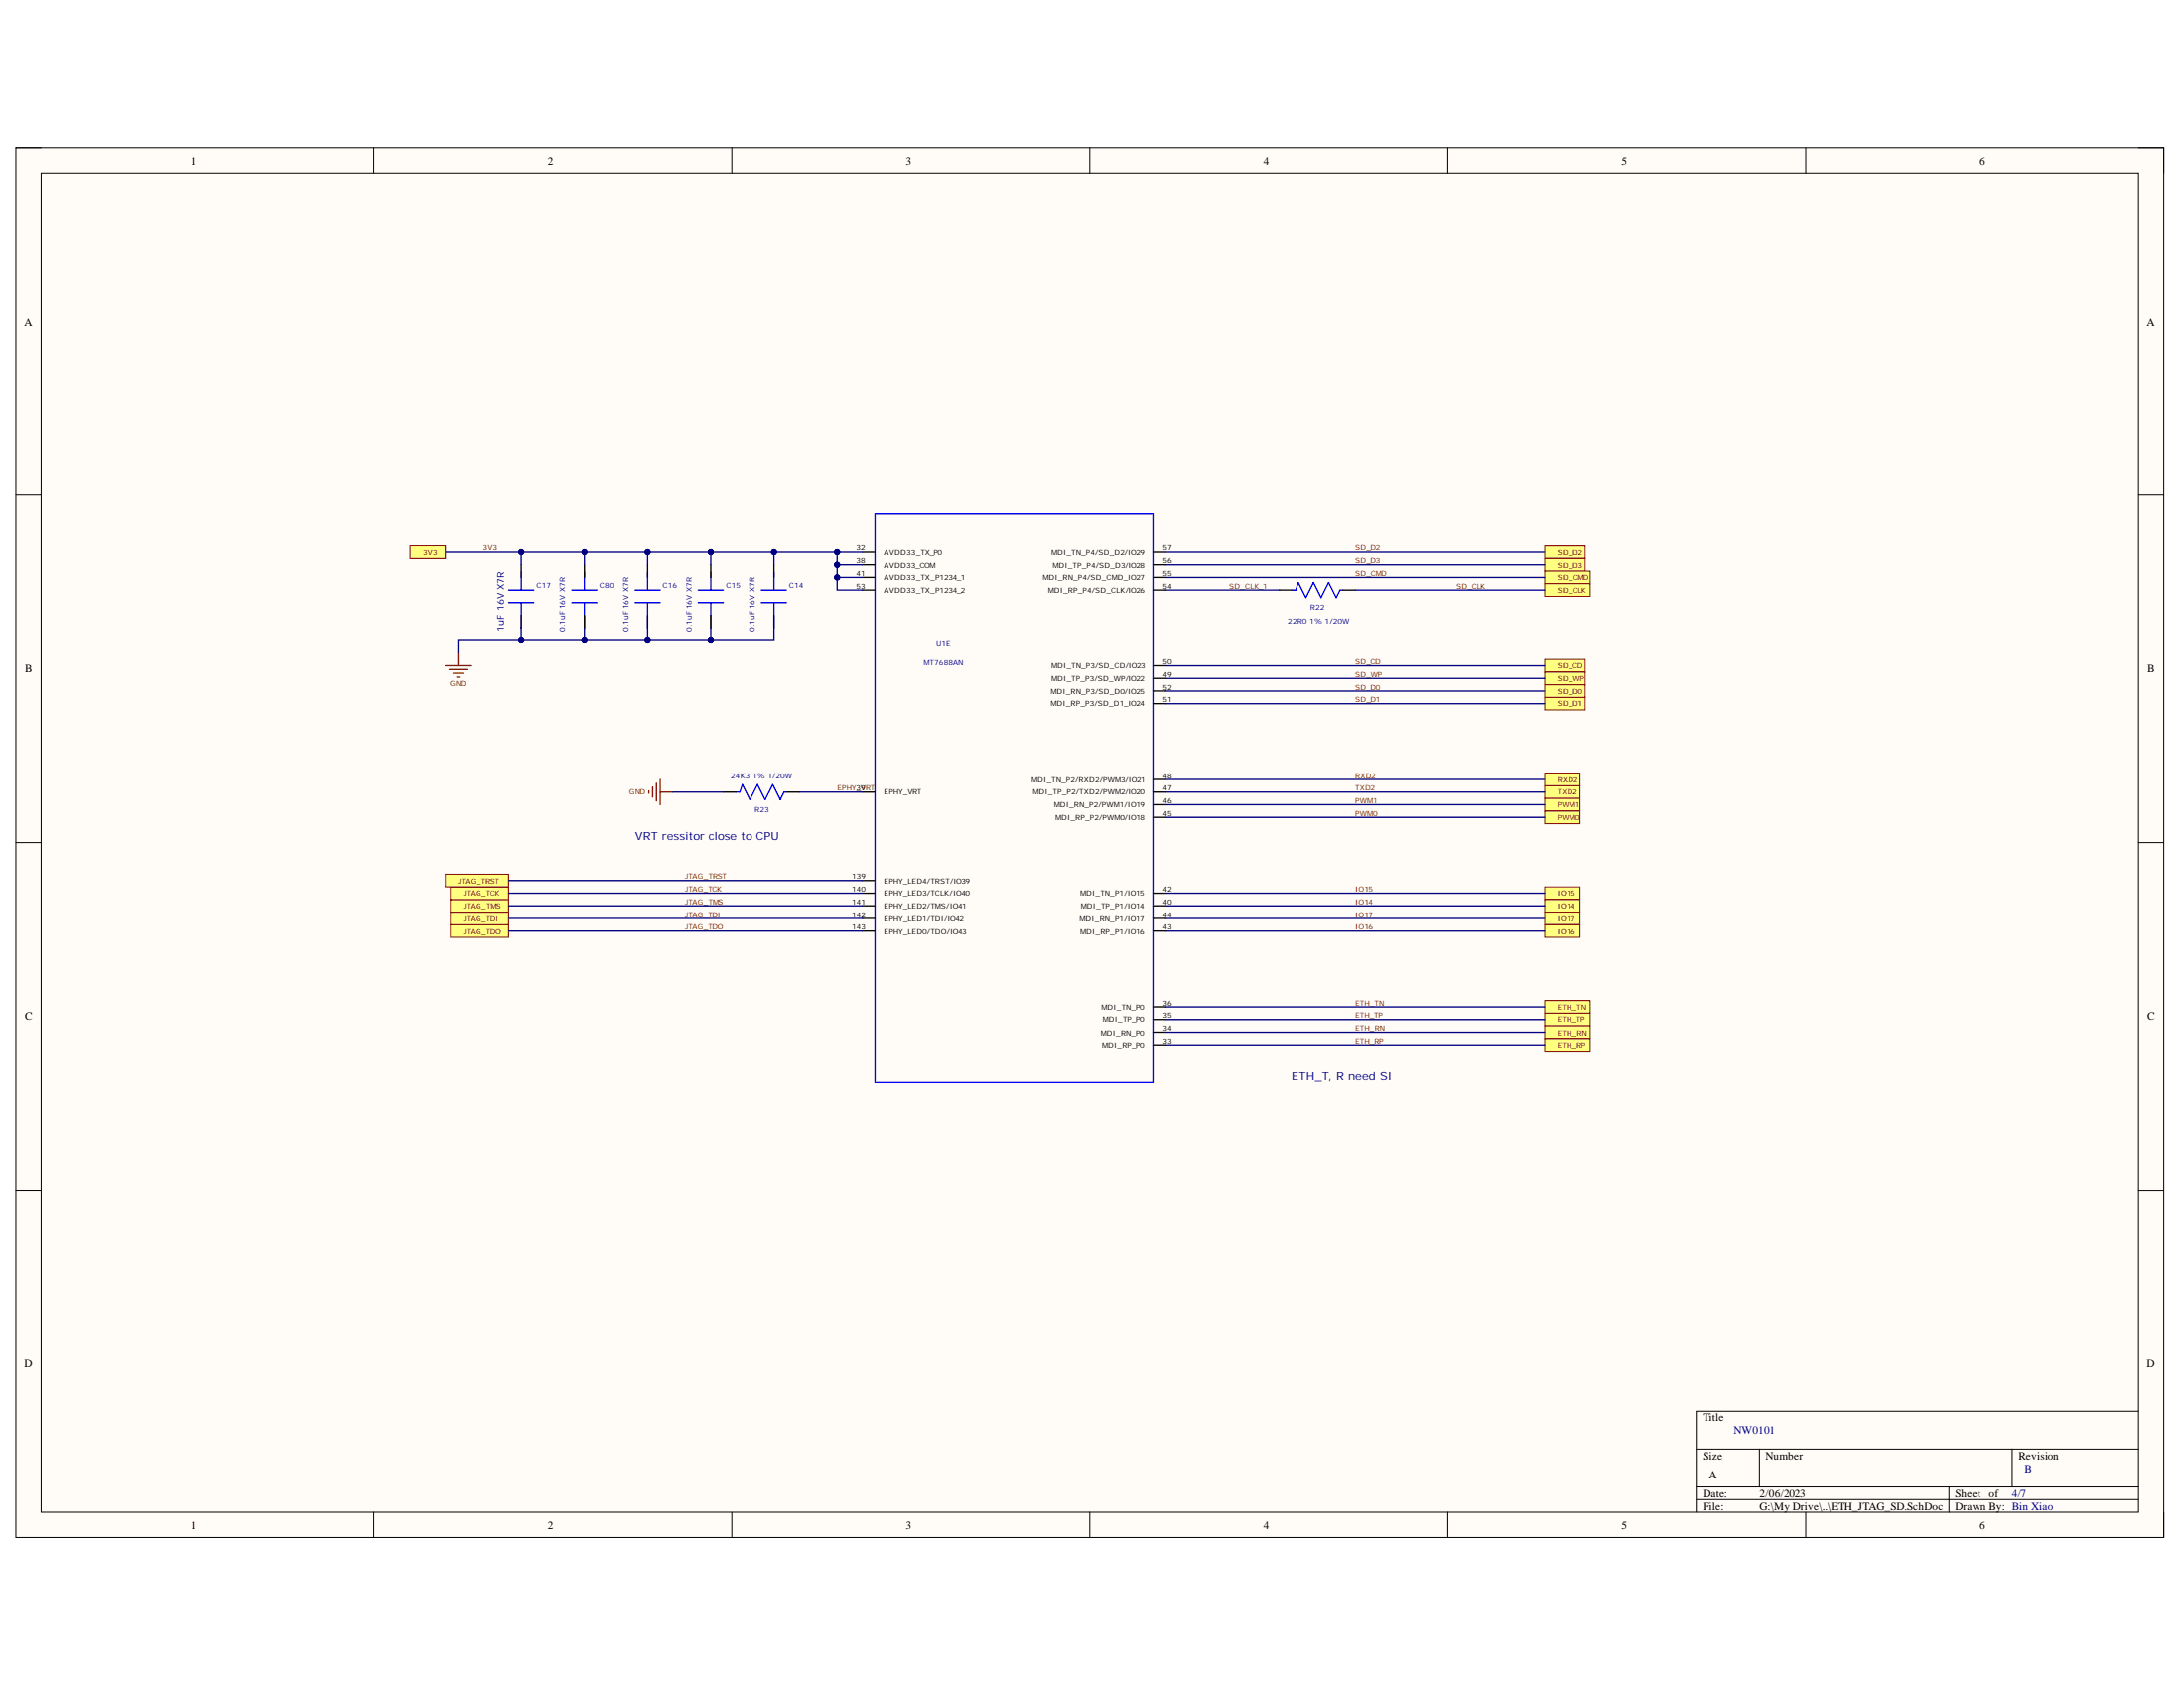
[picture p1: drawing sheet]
<svg xmlns="http://www.w3.org/2000/svg" width="279mm" height="216mm" viewBox="0 0 279 216" stroke-linecap="round" stroke-linejoin="round" font-family="sans-serif">
<path d="M2 18.9h274.8v177.8h-274.8z" fill-rule="evenodd" fill="#fffcf8"/>
<path d="M2 18.9h274.8v177.8h-274.8z" fill="none" stroke="#000" stroke-width=".13"/>
<path d="M5.3 22.1h268.3v171.3h-268.3z" fill-rule="evenodd" fill="#fffcf8"/>
<g fill="none" stroke="#000" stroke-width=".13">
<path d="M2 18.9h3.3M47.8 18.9v3.2M93.6 18.9v3.2M139.4 18.9v3.2M185.2 18.9v3.2M231 18.9v3.2M273.6 18.9h3.2v3.2M5.3 22.1h268.3v171.3h-268.3zM2 63.3h3.3M273.6 63.3h3.2M2 107.8h3.3M273.6 107.8h3.2"/>
<path d="M2 152.2h3.3M273.6 152.2h3.2M47.8 193.4v3.3M93.6 193.4v3.3M139.4 193.4v3.3M185.2 193.4v3.3M217 185.3h56.6M217 190.2h56.6M217 191.8h56.6M225.1 185.3v4.9M231 193.4v3.3M249.3 190.2v3.2"/>
<path d="M257.4 185.3v4.9M273.6 180.5h-56.6v12.9M276.8 193.4v3.3"/>
</g>
<g fill="none" stroke="#00f" stroke-width=".17">
<path d="M65.1 75.5h3.2M65.1 77.1h3.2M66.7 73.1v2.4M66.7 77.1v3.2M81.2 75.5h3.3M81.2 77.1h3.3M82.9 73.1v2.4M82.9 77.1v3.2M89.3 75.5h3.2M89.3 77.1h3.2M90.9 73.1v2.4M90.9 77.1v3.2"/>
<path d="M97.4 75.5h3.2M97.4 77.1h3.2M99 73.1v2.4M99 77.1v3.2M111.9 65.8h35.6v72.7h-35.6zM165.3 75.5h.5l.3-1 1 1.9 .9-1.9 1 1.9 1-1.9 .9 1.9 .5-.9h.4M94.2 101.3h.4l.4-1 .9 2 1-2 1 2 1-2 .9 2 .5-1h.3"/>
</g>
<g fill="none" stroke="#000" stroke-width=".17">
<path d="M66.7 72.2v1.6M66.7 78.7v1.6M82.9 72.2v1.6M82.9 78.7v1.6M90.9 72.2v1.6M90.9 78.7v1.6M99 72.2v1.6M99 78.7v1.6M110.3 70.6h1.6M110.3 72.2h1.6M110.3 73.8h1.6M110.3 75.5h1.6"/>
<path d="M147.5 70.6h1.6M147.5 72.2h1.6M147.5 73.8h1.6M147.5 75.5h1.6M163.7 75.5h1.6M171.8 75.5h1.6M147.5 99.7h1.6M147.5 86.8h1.6M147.5 85.2h1.6M147.5 90h1.6M147.5 88.4h1.6M92.5 101.3h1.7"/>
<path d="M100.6 101.3h1.6M110.3 101.3h1.6M110.3 115.9h1.6M110.3 114.2h1.6M110.3 119.1h1.6M110.3 117.5h1.6M110.3 112.6h1.6M147.5 101.3h1.6M147.5 115.9h1.6M147.5 114.2h1.6M147.5 119.1h1.6M147.5 117.5h1.6"/>
<path d="M147.5 104.5h1.6M147.5 102.9h1.6M147.5 133.6h1.6M147.5 132h1.6M147.5 130.4h1.6M147.5 128.8h1.6"/>
</g>
<path d="M197.6 69.8h5.2v1.6h-5.2z" fill-rule="evenodd" fill="#ffff80"/>
<path d="M197.6 69.8h5.2v1.6h-5.2z" fill="none" stroke="#800000" stroke-width=".13"/>
<path d="M197.6 71.4h5.2v1.6h-5.2z" fill-rule="evenodd" fill="#ffff80"/>
<path d="M197.6 71.4h5.2v1.6h-5.2z" fill="none" stroke="#800000" stroke-width=".13"/>
<path d="M197.6 73h5.8v1.6h-5.8z" fill-rule="evenodd" fill="#ffff80"/>
<path d="M197.6 73h5.8v1.6h-5.8z" fill="none" stroke="#800000" stroke-width=".13"/>
<path d="M197.6 84.3h5.2v1.7h-5.2z" fill-rule="evenodd" fill="#ffff80"/>
<path d="M197.6 84.3h5.2v1.7h-5.2z" fill="none" stroke="#800000" stroke-width=".13"/>
<path d="M197.6 89.2h5.2v1.6h-5.2z" fill-rule="evenodd" fill="#ffff80"/>
<path d="M197.6 89.2h5.2v1.6h-5.2z" fill="none" stroke="#800000" stroke-width=".13"/>
<path d="M197.6 87.6h5.2v1.6h-5.2z" fill-rule="evenodd" fill="#ffff80"/>
<path d="M197.6 87.6h5.2v1.6h-5.2z" fill="none" stroke="#800000" stroke-width=".13"/>
<path d="M197.6 86h5.2v1.6h-5.2z" fill-rule="evenodd" fill="#ffff80"/>
<path d="M197.6 86h5.2v1.6h-5.2z" fill="none" stroke="#800000" stroke-width=".13"/>
<path d="M197.6 74.6h5.8v1.7h-5.8z" fill-rule="evenodd" fill="#ffff80"/>
<path d="M197.6 74.6h5.8v1.7h-5.8z" fill="none" stroke="#800000" stroke-width=".13"/>
<path d="M197.6 98.9h4.5v1.6h-4.5z" fill-rule="evenodd" fill="#ffff80"/>
<path d="M197.6 98.9h4.5v1.6h-4.5z" fill="none" stroke="#800000" stroke-width=".13"/>
<path d="M197.6 100.5h4.5v1.6h-4.5z" fill-rule="evenodd" fill="#ffff80"/>
<path d="M197.6 100.5h4.5v1.6h-4.5z" fill="none" stroke="#800000" stroke-width=".13"/>
<path d="M197.6 102.1h4.5v1.6h-4.5z" fill-rule="evenodd" fill="#ffff80"/>
<path d="M197.6 102.1h4.5v1.6h-4.5z" fill="none" stroke="#800000" stroke-width=".13"/>
<path d="M197.6 103.7h4.5v1.7h-4.5z" fill-rule="evenodd" fill="#ffff80"/>
<path d="M197.6 103.7h4.5v1.7h-4.5z" fill="none" stroke="#800000" stroke-width=".13"/>
<path d="M197.6 113.4h4.5v1.6h-4.5z" fill-rule="evenodd" fill="#ffff80"/>
<path d="M197.6 113.4h4.5v1.6h-4.5z" fill="none" stroke="#800000" stroke-width=".13"/>
<path d="M197.6 115h4.5v1.7h-4.5z" fill-rule="evenodd" fill="#ffff80"/>
<path d="M197.6 115h4.5v1.7h-4.5z" fill="none" stroke="#800000" stroke-width=".13"/>
<path d="M197.6 116.7h4.5v1.6h-4.5z" fill-rule="evenodd" fill="#ffff80"/>
<path d="M197.6 116.7h4.5v1.6h-4.5z" fill="none" stroke="#800000" stroke-width=".13"/>
<path d="M197.6 118.3h4.5v1.6h-4.5z" fill-rule="evenodd" fill="#ffff80"/>
<path d="M197.6 118.3h4.5v1.6h-4.5z" fill="none" stroke="#800000" stroke-width=".13"/>
<path d="M197.6 128h5.8v1.6h-5.8z" fill-rule="evenodd" fill="#ffff80"/>
<path d="M197.6 128h5.8v1.6h-5.8z" fill="none" stroke="#800000" stroke-width=".13"/>
<path d="M197.6 129.6h5.8v1.6h-5.8z" fill-rule="evenodd" fill="#ffff80"/>
<path d="M197.6 129.6h5.8v1.6h-5.8z" fill="none" stroke="#800000" stroke-width=".13"/>
<path d="M197.6 131.2h5.8v1.6h-5.8z" fill-rule="evenodd" fill="#ffff80"/>
<path d="M197.6 131.2h5.8v1.6h-5.8z" fill="none" stroke="#800000" stroke-width=".13"/>
<path d="M197.6 132.8h5.8v1.6h-5.8z" fill-rule="evenodd" fill="#ffff80"/>
<path d="M197.6 132.8h5.8v1.6h-5.8z" fill="none" stroke="#800000" stroke-width=".13"/>
<path d="M57.6 118.3h7.5v1.6h-7.5z" fill-rule="evenodd" fill="#ffff80"/>
<path d="M57.6 118.3h7.5v1.6h-7.5z" fill="none" stroke="#800000" stroke-width=".13"/>
<path d="M57.6 116.7h7.5v1.6h-7.5z" fill-rule="evenodd" fill="#ffff80"/>
<path d="M57.6 116.7h7.5v1.6h-7.5z" fill="none" stroke="#800000" stroke-width=".13"/>
<path d="M57.6 115h7.5v1.7h-7.5z" fill-rule="evenodd" fill="#ffff80"/>
<path d="M57.6 115h7.5v1.7h-7.5z" fill="none" stroke="#800000" stroke-width=".13"/>
<path d="M57.6 113.4h7.5v1.6h-7.5z" fill-rule="evenodd" fill="#ffff80"/>
<path d="M57.6 113.4h7.5v1.6h-7.5z" fill="none" stroke="#800000" stroke-width=".13"/>
<path d="M57 111.8h8.1v1.6h-8.1z" fill-rule="evenodd" fill="#ffff80"/>
<path d="M57 111.8h8.1v1.6h-8.1z" fill="none" stroke="#800000" stroke-width=".13"/>
<path d="M52.5 69.8h4.5v1.6h-4.5z" fill-rule="evenodd" fill="#ffff80"/>
<path d="M52.5 69.8h4.5v1.6h-4.5z" fill="none" stroke="#800000" stroke-width=".13"/>
<path d="M57 85.2h3.2M57.5 85.6h2.2M58 86.1h1.2M58.4 86.6h.4M58.6 83.5v1.7M84.5 99.7v3.2M83 101.2v.3M83.5 100.7v1.3M84 100.2v2.2M84.5 101.3h1.6" fill="none" stroke="#800000" stroke-width=".17"/>
<path d="M82.9 80.3v1.6" fill="none" stroke="#000080" stroke-width=".17"/>
<circle cx="82.9" cy="81.9" r=".32" fill="#000080"/>
<circle cx="82.9" cy="81.9" r=".32" fill="none" stroke="#000080" stroke-width=".13"/>
<path d="M82.9 81.9h8" fill="none" stroke="#000080" stroke-width=".17"/>
<circle cx="82.9" cy="81.9" r=".32" fill="#000080"/>
<circle cx="82.9" cy="81.9" r=".32" fill="none" stroke="#000080" stroke-width=".13"/>
<circle cx="90.9" cy="81.9" r=".32" fill="#000080"/>
<circle cx="90.9" cy="81.9" r=".32" fill="none" stroke="#000080" stroke-width=".13"/>
<path d="M90.9 80.3v1.6" fill="none" stroke="#000080" stroke-width=".17"/>
<circle cx="90.9" cy="81.9" r=".32" fill="#000080"/>
<circle cx="90.9" cy="81.9" r=".32" fill="none" stroke="#000080" stroke-width=".13"/>
<path d="M99 80.3v1.6h-8.1" fill="none" stroke="#000080" stroke-width=".17"/>
<circle cx="90.9" cy="81.9" r=".32" fill="#000080"/>
<circle cx="90.9" cy="81.9" r=".32" fill="none" stroke="#000080" stroke-width=".13"/>
<path d="M107.1 70.6h3.2M86.1 101.3h6.4" fill="none" stroke="#000080" stroke-width=".17"/>
<circle cx="107.1" cy="70.6" r=".32" fill="#000080"/>
<circle cx="107.1" cy="70.6" r=".32" fill="none" stroke="#000080" stroke-width=".13"/>
<path d="M107.1 72.2h3.2" fill="none" stroke="#000080" stroke-width=".17"/>
<circle cx="107.1" cy="72.2" r=".32" fill="#000080"/>
<circle cx="107.1" cy="72.2" r=".32" fill="none" stroke="#000080" stroke-width=".13"/>
<path d="M99 70.6h8.1" fill="none" stroke="#000080" stroke-width=".17"/>
<circle cx="107.1" cy="70.6" r=".32" fill="#000080"/>
<circle cx="107.1" cy="70.6" r=".32" fill="none" stroke="#000080" stroke-width=".13"/>
<circle cx="99" cy="70.6" r=".32" fill="#000080"/>
<circle cx="99" cy="70.6" r=".32" fill="none" stroke="#000080" stroke-width=".13"/>
<path d="M107.1 73.8h3.2" fill="none" stroke="#000080" stroke-width=".17"/>
<circle cx="107.1" cy="73.8" r=".32" fill="#000080"/>
<circle cx="107.1" cy="73.8" r=".32" fill="none" stroke="#000080" stroke-width=".13"/>
<path d="M107.1 70.6v1.6" fill="none" stroke="#000080" stroke-width=".17"/>
<circle cx="107.1" cy="72.2" r=".32" fill="#000080"/>
<circle cx="107.1" cy="72.2" r=".32" fill="none" stroke="#000080" stroke-width=".13"/>
<circle cx="107.1" cy="70.6" r=".32" fill="#000080"/>
<circle cx="107.1" cy="70.6" r=".32" fill="none" stroke="#000080" stroke-width=".13"/>
<path d="M107.1 73.8v1.7h3.2" fill="none" stroke="#000080" stroke-width=".17"/>
<circle cx="107.1" cy="73.8" r=".32" fill="#000080"/>
<circle cx="107.1" cy="73.8" r=".32" fill="none" stroke="#000080" stroke-width=".13"/>
<path d="M107.1 72.2v1.6" fill="none" stroke="#000080" stroke-width=".17"/>
<circle cx="107.1" cy="73.8" r=".32" fill="#000080"/>
<circle cx="107.1" cy="73.8" r=".32" fill="none" stroke="#000080" stroke-width=".13"/>
<circle cx="107.1" cy="72.2" r=".32" fill="#000080"/>
<circle cx="107.1" cy="72.2" r=".32" fill="none" stroke="#000080" stroke-width=".13"/>
<path d="M99 70.6v1.6" fill="none" stroke="#000080" stroke-width=".17"/>
<circle cx="99" cy="70.6" r=".32" fill="#000080"/>
<circle cx="99" cy="70.6" r=".32" fill="none" stroke="#000080" stroke-width=".13"/>
<path d="M90.9 70.6h8.1" fill="none" stroke="#000080" stroke-width=".17"/>
<circle cx="99" cy="70.6" r=".32" fill="#000080"/>
<circle cx="99" cy="70.6" r=".32" fill="none" stroke="#000080" stroke-width=".13"/>
<circle cx="90.9" cy="70.6" r=".32" fill="#000080"/>
<circle cx="90.9" cy="70.6" r=".32" fill="none" stroke="#000080" stroke-width=".13"/>
<path d="M90.9 70.6v1.6" fill="none" stroke="#000080" stroke-width=".17"/>
<circle cx="90.9" cy="70.6" r=".32" fill="#000080"/>
<circle cx="90.9" cy="70.6" r=".32" fill="none" stroke="#000080" stroke-width=".13"/>
<path d="M82.9 70.6h8" fill="none" stroke="#000080" stroke-width=".17"/>
<circle cx="90.9" cy="70.6" r=".32" fill="#000080"/>
<circle cx="90.9" cy="70.6" r=".32" fill="none" stroke="#000080" stroke-width=".13"/>
<circle cx="82.9" cy="70.6" r=".32" fill="#000080"/>
<circle cx="82.9" cy="70.6" r=".32" fill="none" stroke="#000080" stroke-width=".13"/>
<path d="M82.9 70.6v1.6" fill="none" stroke="#000080" stroke-width=".17"/>
<circle cx="82.9" cy="70.6" r=".32" fill="#000080"/>
<circle cx="82.9" cy="70.6" r=".32" fill="none" stroke="#000080" stroke-width=".13"/>
<g fill="none" stroke="#000080" stroke-width=".17">
<path d="M57 70.6h25.9M149.1 70.6h48.5M149.1 72.2h48.5M149.1 73.8h48.5M149.1 75.5h14.6M173.4 75.5h24.2M149.1 85.2h48.5M149.1 90h48.5M149.1 88.4h48.5M149.1 86.8h48.5M149.1 99.7h48.5M65.1 119.1h45.2"/>
<path d="M65.1 115.9h45.2M65.1 117.5h45.2M65.1 114.2h45.2M65.1 112.6h45.2M102.2 101.3h8.1M149.1 101.3h48.5M149.1 102.9h48.5M149.1 104.5h48.5M149.1 119.1h48.5M149.1 115.9h48.5M149.1 117.5h48.5M149.1 114.2h48.5"/>
<path d="M149.1 128.8h48.5M149.1 130.4h48.5M149.1 132h48.5M149.1 133.6h48.5"/>
</g>
<circle cx="66.7" cy="70.6" r=".32" fill="#000080"/>
<circle cx="66.7" cy="70.6" r=".32" fill="none" stroke="#000080" stroke-width=".13"/>
<circle cx="74.8" cy="70.6" r=".32" fill="#000080"/>
<circle cx="74.8" cy="70.6" r=".32" fill="none" stroke="#000080" stroke-width=".13"/>
<circle cx="82.9" cy="70.6" r=".32" fill="#000080"/>
<circle cx="82.9" cy="70.6" r=".32" fill="none" stroke="#000080" stroke-width=".13"/>
<path d="M82.9 81.9h-24.3v1.6" fill="none" stroke="#000080" stroke-width=".17"/>
<circle cx="66.7" cy="81.9" r=".32" fill="#000080"/>
<circle cx="66.7" cy="81.9" r=".32" fill="none" stroke="#000080" stroke-width=".13"/>
<circle cx="74.8" cy="81.9" r=".32" fill="#000080"/>
<circle cx="74.8" cy="81.9" r=".32" fill="none" stroke="#000080" stroke-width=".13"/>
<circle cx="82.9" cy="81.9" r=".32" fill="#000080"/>
<circle cx="82.9" cy="81.9" r=".32" fill="none" stroke="#000080" stroke-width=".13"/>
<path d="M66.7 80.3v1.6" fill="none" stroke="#000080" stroke-width=".17"/>
<circle cx="66.7" cy="81.9" r=".32" fill="#000080"/>
<circle cx="66.7" cy="81.9" r=".32" fill="none" stroke="#000080" stroke-width=".13"/>
<path d="M66.7 70.6v1.6" fill="none" stroke="#000080" stroke-width=".17"/>
<circle cx="66.7" cy="70.6" r=".32" fill="#000080"/>
<circle cx="66.7" cy="70.6" r=".32" fill="none" stroke="#000080" stroke-width=".13"/>
<path d="M73.1 75.5h3.3M73.1 77.1h3.3M74.8 73.1v2.4M74.8 77.1v3.2" fill="none" stroke="#00f" stroke-width=".17"/>
<path d="M74.8 72.2v1.6M74.8 78.7v1.6" fill="none" stroke="#000" stroke-width=".17"/>
<path d="M74.8 80.3v1.6" fill="none" stroke="#000080" stroke-width=".17"/>
<circle cx="74.8" cy="81.9" r=".32" fill="#000080"/>
<circle cx="74.8" cy="81.9" r=".32" fill="none" stroke="#000080" stroke-width=".13"/>
<path d="M74.8 70.6v1.6" fill="none" stroke="#000080" stroke-width=".17"/>
<circle cx="74.8" cy="70.6" r=".32" fill="#000080"/>
<circle cx="74.8" cy="70.6" r=".32" fill="none" stroke="#000080" stroke-width=".13"/>
<g font-size="1.4">
<text x="24.3" y="21">1</text>
<text x="70.1" y="21">2</text>
<text x="115.9" y="21">3</text>
<text x="161.6" y="21">4</text>
<text x="207.5" y="21">5</text>
<text x="253.3" y="21">6</text>
<text x="3.1" y="41.7">A</text>
<text x="274.7" y="41.7">A</text>
<text x="3.2" y="86">B</text>
<text x="274.7" y="86">B</text>
<text x="3.2" y="130.5">C</text>
<text x="274.7" y="130.5">C</text>
<text x="3.1" y="174.9">D</text>
<text x="274.7" y="174.9">D</text>
<text x="217.8" y="181.8">Title</text>
<text x="217.8" y="186.7">Size</text>
<text x="217.8" y="191.5">Date:</text>
<text x="218.6" y="189">A</text>
<text x="225.1" y="191.5">2/06/2023</text>
<text x="225.9" y="186.7">Number</text>
<text x="250.1" y="191.5">Sheet</text>
<text x="254.5" y="191.5">of</text>
<text x="258.3" y="186.7">Revision</text>
<text x="24.3" y="195.6">1</text>
<text x="70.1" y="195.6">2</text>
<text x="115.9" y="195.6">3</text>
<text x="161.6" y="195.6">4</text>
<text x="207.5" y="195.6">5</text>
<text x="217.8" y="193.1">File:</text>
<text x="225.1" y="193.1">G:\My Drive\..\ETH_JTAG_SD.SchDoc</text>
<text x="250.1" y="193.1">Drawn By: Bin Xiao</text>
<text x="253.3" y="195.6">6</text>
</g>
<g font-size="1.4" fill="#000080">
<text x="81.2" y="107.5">VRT ressitor close to CPU</text>
<text x="165.3" y="138.2">ETH_T, R need SI</text>
<text x="221.8" y="183.4">NW0101</text>
<text x="257.4" y="191.5">4/7</text>
<text x="259" y="188.3">B</text>
</g>
<text font-size="1.2" fill="#000080" x="64.5" y="80.8" transform="rotate(-90 64.5 80.8)">1uF 16V X7R</text>
<g font-size=".9" fill="#800000">
<text x="54.1" y="71">3V3</text>
<text x="61.8" y="70.4">3V3</text>
<text x="173.4" y="70.4">SD_D2</text>
<text x="173.4" y="72">SD_D3</text>
<text x="199.3" y="71">SD_D2</text>
<text x="157.2" y="75.3">SD_CLK_1</text>
<text x="173.4" y="73.7">SD_CMD</text>
<text x="186.3" y="75.3">SD_CLK</text>
<text x="199.3" y="72.6">SD_D3</text>
<text x="199.3" y="74.2">SD_CMD</text>
<text x="199.3" y="75.8">SD_CLK</text>
<text x="57.6" y="87.7">GND</text>
<text x="173.4" y="84.9">SD_CD</text>
<text x="173.4" y="89.8">SD_D1</text>
<text x="173.4" y="88.2">SD_D0</text>
<text x="173.4" y="86.6">SD_WP</text>
<text x="199.3" y="85.5">SD_CD</text>
<text x="199.3" y="88.7">SD_D0</text>
<text x="199.3" y="87.1">SD_WP</text>
<text x="199.3" y="90.3">SD_D1</text>
<text x="80.5" y="101.7">GND</text>
<text x="107.1" y="101.2">EPHY39RT</text>
<text x="109.6" y="101.2">_V</text>
<text x="173.4" y="99.5">RXD2</text>
<text x="173.4" y="101.2">TXD2</text>
<text x="199.3" y="100.1">RXD2</text>
<text x="199.3" y="101.7">TXD2</text>
<text x="173.4" y="102.8">PWM1</text>
<text x="173.4" y="104.4">PWM0</text>
<text x="199.3" y="103.3">PWM1</text>
<text x="199.3" y="105">PWM0</text>
<text x="58.6" y="113">JTAG_TRST</text>
<text x="87.7" y="112.4">JTAG_TRST</text>
<text x="59.3" y="119.5">JTAG_TDO</text>
<text x="59.3" y="117.9">JTAG_TDI</text>
<text x="59.3" y="116.2">JTAG_TMS</text>
<text x="59.3" y="114.6">JTAG_TCK</text>
<text x="87.7" y="118.9">JTAG_TDO</text>
<text x="87.7" y="117.3">JTAG_TDI</text>
<text x="87.7" y="115.7">JTAG_TMS</text>
<text x="87.7" y="114.1">JTAG_TCK</text>
<text x="173.4" y="115.7">IO14</text>
<text x="173.4" y="114.1">IO15</text>
<text x="173.4" y="117.3">IO17</text>
<text x="173.4" y="118.9">IO16</text>
<text x="199.3" y="114.6">IO15</text>
<text x="199.3" y="116.2">IO14</text>
<text x="199.3" y="117.9">IO17</text>
<text x="199.3" y="119.5">IO16</text>
<text x="173.4" y="128.6">ETH_TN</text>
<text x="173.4" y="130.2">ETH_TP</text>
<text x="173.4" y="131.8">ETH_RN</text>
<text x="199.3" y="129.1">ETH_TN</text>
<text x="199.3" y="130.7">ETH_TP</text>
<text x="173.4" y="133.4">ETH_RP</text>
<text x="199.3" y="132.4">ETH_RN</text>
<text x="199.3" y="134">ETH_RP</text>
</g>
<g font-size=".9">
<text x="109.6" y="70.4">32</text>
<text x="109.6" y="72">38</text>
<text x="113.1" y="71">AVDD33_TX_P0</text>
<text x="134.5" y="71">MDI_TN_P4/SD_D2/IO29</text>
<text x="148.8" y="72">56</text>
<text x="148.8" y="70.4">57</text>
<text x="109.6" y="73.7">41</text>
<text x="109.6" y="75.3">53</text>
<text x="113.1" y="72.6">AVDD33_COM</text>
<text x="113.1" y="74.2">AVDD33_TX_P1234_1</text>
<text x="113.1" y="75.8">AVDD33_TX_P1234_2</text>
<text x="133.4" y="74.2">MDI_RN_P4/SD_CMD_IO27</text>
<text x="134.1" y="75.8">MDI_RP_P4/SD_CLK/IO26</text>
<text x="134.7" y="72.6">MDI_TP_P4/SD_D3/IO28</text>
<text x="148.8" y="75.3">54</text>
<text x="148.8" y="73.7">55</text>
<text x="134.4" y="88.7">MDI_RN_P3/SD_D0/IO25</text>
<text x="134.5" y="87.1">MDI_TP_P3/SD_WP/IO22</text>
<text x="134.5" y="85.5">MDI_TN_P3/SD_CD/IO23</text>
<text x="148.8" y="86.6">49</text>
<text x="148.8" y="84.9">50</text>
<text x="148.8" y="89.8">51</text>
<text x="148.8" y="88.2">52</text>
<text x="134.4" y="90.3">MDI_RP_P3/SD_D1_IO24</text>
<text x="113.1" y="101.7">EPHY_VRT</text>
<text x="132" y="100.1">MDI_TN_P2/RXD2/PWM3/IO21</text>
<text x="132.1" y="101.7">MDI_TP_P2/TXD2/PWM2/IO20</text>
<text x="148.8" y="101.2">47</text>
<text x="148.8" y="99.5">48</text>
<text x="134.8" y="103.3">MDI_RN_P2/PWM1/IO19</text>
<text x="135" y="105">MDI_RP_P2/PWM0/IO18</text>
<text x="148.8" y="104.4">45</text>
<text x="148.8" y="102.8">46</text>
<text x="109" y="112.4">139</text>
<text x="113.1" y="113">EPHY_LED4/TRST/IO39</text>
<text x="109" y="114.1">140</text>
<text x="109" y="115.7">141</text>
<text x="109" y="117.3">142</text>
<text x="109" y="118.9">143</text>
<text x="113.1" y="114.6">EPHY_LED3/TCLK/IO40</text>
<text x="113.1" y="116.2">EPHY_LED2/TMS/IO41</text>
<text x="113.1" y="117.9">EPHY_LED1/TDI/IO42</text>
<text x="113.1" y="119.5">EPHY_LED0/TDO/IO43</text>
<text x="138.1" y="117.9">MDI_RN_P1/IO17</text>
<text x="138.2" y="114.6">MDI_TN_P1/IO15</text>
<text x="138.2" y="119.5">MDI_RP_P1/IO16</text>
<text x="138.3" y="116.2">MDI_TP_P1/IO14</text>
<text x="148.8" y="115.7">40</text>
<text x="148.8" y="114.1">42</text>
<text x="148.8" y="118.9">43</text>
<text x="148.8" y="117.3">44</text>
<text x="140.9" y="129.1">MDI_TN_P0</text>
<text x="141.1" y="130.7">MDI_TP_P0</text>
<text x="148.8" y="131.8">34</text>
<text x="148.8" y="130.2">35</text>
<text x="148.8" y="128.6">36</text>
<text x="140.8" y="132.4">MDI_RN_P0</text>
<text x="141" y="134">MDI_RP_P0</text>
<text x="148.8" y="133.4">33</text>
</g>
<g font-size=".9" fill="#000080">
<text x="68.6" y="75.1">C17</text>
<text x="76.7" y="75.1">C80</text>
<text x="84.8" y="75.1">C16</text>
<text x="92.9" y="75.1">C15</text>
<text x="100.9" y="75.1">C14</text>
<text x="167.6" y="78">R22</text>
<text x="72.3" y="80.8" transform="rotate(-90 72.3 80.8)">0.1uF 16V X7R</text>
<text x="80.4" y="80.8" transform="rotate(-90 80.4 80.8)">0.1uF 16V X7R</text>
<text x="88.5" y="80.8" transform="rotate(-90 88.5 80.8)">0.1uF 16V X7R</text>
<text x="96.5" y="80.8" transform="rotate(-90 96.5 80.8)">0.1uF 16V X7R</text>
<text x="119.8" y="82.7">U1E</text>
<text x="164.8" y="79.8">22R0 1% 1/20W</text>
<text x="118.2" y="85.1">MT7688AN</text>
<text x="93.5" y="99.5">24K3 1% 1/20W</text>
<text x="96.5" y="103.9">R23</text>
</g>
</svg>
